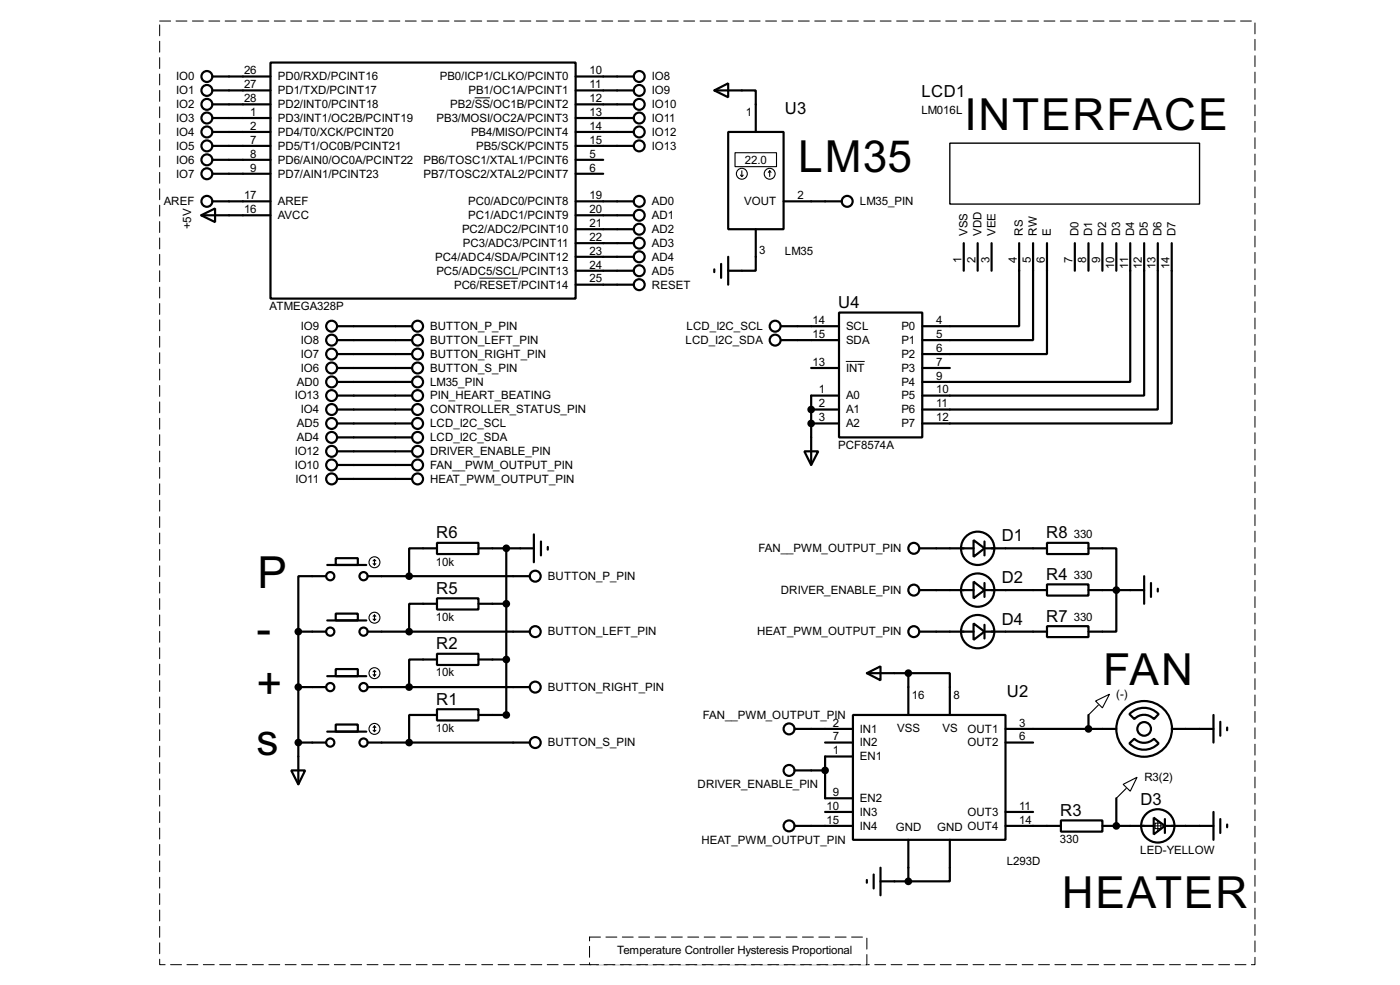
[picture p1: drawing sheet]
<svg xmlns="http://www.w3.org/2000/svg" width="256mm" height="180mm" viewBox="0 0 256 180" stroke-linecap="round" stroke-linejoin="round" font-family="sans-serif">
<g fill="none" stroke="#000" stroke-width=".4">
<path d="M38.9 19.1h10.7M38.9 16.6h10.7M38.9 14h10.7M49.6 11.5h55.9v43.2h-55.9zM105.5 19.1h10.6M105.5 16.6h10.6M105.5 14h10.6M130.9 16.6l2.5-1.3v2.5zM130.9 16.6h7.6v7.6M36.9 39.4l2.5-1.2v2.5zM36.9 39.4h12.7M38.9 31.8h10.7"/>
<path d="M38.9 29.3h10.7M38.9 26.7h10.7M38.9 24.2h10.7M38.9 21.6h10.7M38.9 36.9h10.7M105.5 31.8h5M105.5 29.3h5M105.5 26.7h10.6M105.5 24.2h10.6M105.5 21.6h10.6M105.5 36.9h10.6M105.5 39.4h10.6"/>
<path d="M133.4 24.2h10.2v17.8h-10.2zM143.6 36.9h10.6M61.8 59.7h13.7M105.5 42h10.6M105.5 44.5h10.6M105.5 47h10.6M105.5 49.6h10.6M105.5 52.1h10.6M130.9 49.3v.5M132.1 48.3v2.6M133.4 47v5.1M138.5 42v7.6h-5.1"/>
<path d="M143.1 59.7h10.6M153.7 57.2h15.3v22.9h-15.3zM176.6 44.5v5.1M179.1 44.5v5.1M181.7 44.5v5.1M186.7 44.5v15.2h-17.7M189.3 44.5v17.8h-20.3M191.8 44.5v20.3h-22.8M196.9 44.5v5.1M199.4 44.5v5.1M202 44.5v5.1M204.5 44.5v5.1"/>
<path d="M207.1 44.5v25.4h-38.1M209.6 44.5v27.9h-40.6M212.1 44.5v30.5h-43.1M214.7 44.5v33h-45.7M61.8 62.3h13.7M61.8 64.8h13.7M61.8 67.4h13.7M61.8 72.4h13.7M61.8 69.9h13.7M61.8 75h13.7M61.8 77.5h13.7M143.1 62.3h10.6"/>
<path d="M148.6 67.4h5.1M148.6 75h5.1M148.6 77.5h5.1M153.7 72.4h-5.1v12.7M169 67.4h5M61.8 80.1h13.7M61.8 82.6h13.7M61.8 85.1h13.7M61.8 87.7h13.7M80.1 99.4h7.6v2h-7.6zM97.8 97.8v5.1M99.1 99.1v2.6"/>
<path d="M147.4 82.6h2.5l-1.3 2.5zM178.4 98.9l2 1.5-2 1.5zM180.4 99.1v2.6M191.8 99.4h7.6v2h-7.6zM54.7 115.6v28M54.7 115.6h5M59.7 105.5h-5v10.1M60 113.6h7.1M60 103.4h7.1M61.5 112.3h4.1v1.3h-4.1zM61.5 102.2h4.1v1.2h-4.1zM67.4 115.6h29.7"/>
<path d="M67.4 105.5h29.7M80.1 119.7h7.6v2h-7.6zM80.1 109.5h7.6v2.1h-7.6zM80.1 100.4h-5.1v5.1M80.1 110.5h-5.1v5.1M87.7 110.5h5.1M87.7 100.4h10.1M92.8 100.4v30.5h-5.1M100.4 100.1v.5M168.5 115.6h9.9M168.5 100.4h9.9M168.5 108h9.9"/>
<path d="M178.4 106.5l2 1.5-2 1.5zM178.4 114.1l2 1.5-2 1.5zM180.4 115.6h11.4M180.4 100.4h11.4M180.4 108h11.4M180.4 106.7v2.6M180.4 114.4v2.5M191.8 107h7.6v2h-7.6zM191.8 114.6h7.6v2h-7.6zM199.4 100.4h5.1v15.2h-5.1M199.4 108h10.2M209.6 105.5v5"/>
<path d="M210.9 106.7v2.6M212.1 107.8v.5M54.7 125.8h5M54.7 135.9h5M60 133.9h7.1M60 123.8h7.1M61.5 132.6h4.1v1.3h-4.1zM61.5 122.5h4.1v1.3h-4.1zM67.4 125.8h29.7M67.4 135.9h29.7M80.1 129.8h7.6v2.1h-7.6zM80.1 120.7h-5.1v5.1"/>
<path d="M80.1 130.9h-5.1v5M87.7 120.7h5.1M145.6 133.4h10.7M151.2 135.9h5.1M156.3 130.9h27.9v22.8h-27.9zM156.3 138.5h-5.1v7.6h5.1M158.8 123.2l2.5-1.2v2.5zM158.8 123.2h7.6M166.4 123.2h7.6v7.7M166.4 123.2v7.7M184.2 135.9h5.1M184.2 133.4h20.3"/>
<path d="M199.4 130.9v2.5M206.9 130.7a3.7 3.7 0 0 1 5.4 0l-.9 .9a2.46 2.46 0 0 0-3.6 0zM206.9 136.1l.9-.9a2.53 2.53 0 0 0 3.6 0l.9 .9a3.7 3.7 0 0 1-5.4 0zM214.7 133.4h7.6M222.3 130.9v5M223.6 132.1v2.6M224.8 133.2v.5M53.4 141h2.5l-1.2 2.6zM145.6 151.2h10.7M145.6 141h5.6M151.2 148.6h5.1M161.3 158.8v5.1"/>
<path d="M166.4 153.7v7.6M174 153.7v7.6h-7.6M184.2 151.2h10.2M184.2 148.6h5.1M194.4 150.2h7.6v2h-7.6zM202 151.2h9.4M204.5 146.1v5.1M211.4 149.7l2 1.5-2 1.5zM213.4 151.2h8.9M213.4 149.9v2.6M222.3 148.6v5.1M223.6 149.9v2.6"/>
<path d="M224.8 150.9v.5M158.8 161.1v.5M160.1 160.1v2.5M161.3 161.3h5.1"/>
<circle cx="37.9" cy="19.1" r="1"/>
<circle cx="37.9" cy="16.6" r="1"/>
<circle cx="37.9" cy="14" r="1"/>
<circle cx="117.1" cy="19.1" r="1"/>
<circle cx="117.1" cy="14" r="1"/>
<circle cx="117.1" cy="16.6" r="1"/>
<circle cx="37.9" cy="36.9" r="1"/>
<circle cx="37.9" cy="29.3" r="1"/>
<circle cx="37.9" cy="26.7" r="1"/>
<circle cx="37.9" cy="31.8" r="1"/>
<circle cx="37.9" cy="21.6" r="1"/>
<circle cx="37.9" cy="24.2" r="1"/>
<circle cx="117.1" cy="36.9" r="1"/>
<circle cx="117.1" cy="26.7" r="1"/>
<circle cx="117.1" cy="39.4" r="1"/>
<circle cx="117.1" cy="24.2" r="1"/>
<circle cx="117.1" cy="21.6" r="1"/>
<circle cx="155.2" cy="36.9" r="1"/>
<circle cx="60.7" cy="59.7" r="1"/>
<circle cx="76.5" cy="59.7" r="1"/>
<circle cx="117.1" cy="47" r="1"/>
<circle cx="117.1" cy="44.5" r="1"/>
<circle cx="117.1" cy="42" r="1"/>
<circle cx="117.1" cy="49.6" r="1"/>
<circle cx="117.1" cy="52.1" r="1"/>
<circle cx="142" cy="59.7" r="1"/>
<circle cx="60.7" cy="69.9" r="1"/>
<circle cx="60.7" cy="72.4" r="1"/>
<circle cx="60.7" cy="62.3" r="1"/>
<circle cx="60.7" cy="64.8" r="1"/>
<circle cx="60.7" cy="77.5" r="1"/>
<circle cx="60.7" cy="67.4" r="1"/>
<circle cx="60.7" cy="75" r="1"/>
<circle cx="76.5" cy="62.3" r="1"/>
<circle cx="76.5" cy="67.4" r="1"/>
<circle cx="76.5" cy="75" r="1"/>
<circle cx="76.5" cy="72.4" r="1"/>
<circle cx="76.5" cy="69.9" r="1"/>
<circle cx="76.5" cy="64.8" r="1"/>
<circle cx="76.5" cy="77.5" r="1"/>
<circle cx="142" cy="62.3" r="1"/>
<circle cx="60.7" cy="80.1" r="1"/>
<circle cx="60.7" cy="87.7" r="1"/>
<circle cx="60.7" cy="82.6" r="1"/>
<circle cx="60.7" cy="85.1" r="1"/>
<circle cx="76.5" cy="80.1" r="1"/>
<circle cx="76.5" cy="82.6" r="1"/>
<circle cx="76.5" cy="87.7" r="1"/>
<circle cx="76.5" cy="85.1" r="1"/>
<circle cx="60.5" cy="105.5" r=".75"/>
<circle cx="60.5" cy="115.6" r=".75"/>
<circle cx="66.6" cy="115.6" r=".75"/>
<circle cx="66.6" cy="105.5" r=".75"/>
<circle cx="98" cy="115.6" r="1"/>
<circle cx="98" cy="105.5" r="1"/>
<circle cx="167.4" cy="108" r="1"/>
<circle cx="167.4" cy="115.6" r="1"/>
<circle cx="167.4" cy="100.4" r="1"/>
<circle cx="179.1" cy="115.6" r="3.1"/>
<circle cx="179.1" cy="108" r="3.1"/>
<circle cx="179.1" cy="100.4" r="3.1"/>
<circle cx="60.5" cy="135.9" r=".75"/>
<circle cx="60.5" cy="125.8" r=".75"/>
<circle cx="66.6" cy="135.9" r=".75"/>
<circle cx="66.6" cy="125.8" r=".75"/>
<circle cx="98" cy="125.8" r="1"/>
<circle cx="98" cy="135.9" r="1"/>
<circle cx="144.5" cy="133.4" r="1"/>
<circle cx="209.6" cy="133.4" r="5.1"/>
<circle cx="209.6" cy="133.4" r="1.25"/>
<circle cx="144.5" cy="141" r="1"/>
<circle cx="144.5" cy="151.2" r="1"/>
<circle cx="212.1" cy="151.2" r="3.1"/>
</g>
<g fill="#000">
<circle cx="148.6" cy="77.5" r=".2"/>
<circle cx="148.6" cy="75" r=".2"/>
<circle cx="204.5" cy="151.2" r=".2"/>
</g>
<path d="M87 17.9h2.8M87.8 50.9h7.1M155 66.2h3.4" fill="none" stroke="#000" stroke-width=".18"/>
<g fill="none" stroke="#000" stroke-width=".2">
<path d="M134.7 28h7.6v2.5h-7.6zM135.7 32.1l.2 .2M135.9 31.3v1M136.2 32.1l-.3 .2M141 31.3l-.2 .3M141 31.3l.3 .3M141 31.3v1M68.4 113.3l.2 .3M68.4 103.2l.2 .2M68.6 102.4v1M68.6 112.6v1M68.6 112.6l-.2 .2"/>
<path d="M68.6 112.6l.3 .2M68.6 102.4l-.2 .3M68.6 102.4l.3 .3M68.9 113.3l-.3 .3M68.9 103.2l-.3 .2M68.4 133.7l.2 .2M68.4 123.5l.2 .3M68.6 122.7v1.1M68.6 132.9v1M68.6 132.9l-.2 .3M68.6 132.9l.3 .3M68.6 122.7l-.2 .3"/>
<path d="M68.6 122.7l.3 .3M68.9 133.7l-.3 .2M68.9 123.5l-.3 .3M200.7 128.3l2.6-1.2-1.3 2.5zM201.2 129.1l-1.8 1.8M205.8 143.6l2.5-1.3-1.2 2.5zM206.3 144.3l-1.8 1.8M211.1 151.2h2.1M211.6 150.7h1.1v1h-1.1zM212.1 150.2v2"/>
<circle cx="135.9" cy="31.8" r="1"/>
<circle cx="141" cy="31.8" r="1"/>
<circle cx="68.6" cy="102.9" r="1"/>
<circle cx="68.6" cy="113.1" r="1"/>
<circle cx="68.6" cy="133.4" r="1"/>
<circle cx="68.6" cy="123.2" r="1"/>
</g>
<path d="M29.3 3.9h200.6v172.7h-200.6zM108 171.5h50.8v5.1h-50.8z" fill="none" stroke="#fff" stroke-width=".18"/>
<path d="M29.3 3.9h200.6v172.7h-200.6zM108 171.5h50.8v5.1h-50.8z" fill="none" stroke="#000" stroke-width=".18" stroke-dasharray="2 1"/>
<g fill="#000" stroke="#000" stroke-width=".4">
<circle cx="148.6" cy="75" r=".5"/>
<circle cx="148.6" cy="77.5" r=".5"/>
<circle cx="54.6" cy="115.6" r=".5"/>
<circle cx="74.9" cy="115.6" r=".5"/>
<circle cx="74.9" cy="105.5" r=".5"/>
<circle cx="92.7" cy="110.5" r=".5"/>
<circle cx="92.7" cy="100.4" r=".5"/>
<circle cx="204.5" cy="108" r=".5"/>
<circle cx="54.6" cy="135.9" r=".5"/>
<circle cx="54.6" cy="125.8" r=".5"/>
<circle cx="74.9" cy="125.8" r=".5"/>
<circle cx="74.9" cy="135.9" r=".5"/>
<circle cx="92.7" cy="120.7" r=".5"/>
<circle cx="92.7" cy="130.9" r=".5"/>
<circle cx="166.4" cy="123.2" r=".5"/>
<circle cx="199.4" cy="133.4" r=".5"/>
<circle cx="151.1" cy="141" r=".5"/>
<circle cx="204.5" cy="151.2" r=".5"/>
<circle cx="166.4" cy="161.3" r=".5"/>
</g>
<path d="M174 26.2h45.8v11.2h-45.8z" fill="none" stroke="#000" stroke-width=".25"/>
<g font-size="9.1">
<text x="176.7" y="23.8">INTERFACE</text>
<text x="146.2" y="31.4">LM35</text>
<text x="47.1" y="107.7">P</text>
<text x="47" y="117.8">-</text>
<text x="202.1" y="125.5">FAN</text>
<text x="47" y="128">+</text>
<text x="47" y="138.2">s</text>
<text x="194.5" y="166.1">HEATER</text>
</g>
<g font-size="3.4">
<text x="168.8" y="17.8">LCD1</text>
<text x="143.8" y="20.8">U3</text>
<text x="153.6" y="56.4">U4</text>
<text x="79.9" y="98.6">R6</text>
<text x="183.5" y="99.1">D1</text>
<text x="191.7" y="98.6">R8</text>
<text x="183.5" y="106.7">D2</text>
<text x="191.7" y="106.2">R4</text>
<text x="79.9" y="108.7">R5</text>
<text x="191.7" y="113.8">R7</text>
<text x="79.9" y="118.9">R2</text>
<text x="183.5" y="114.3">D4</text>
<text x="79.9" y="129">R1</text>
<text x="184.5" y="127.5">U2</text>
<text x="194.2" y="149.4">R3</text>
<text x="208.9" y="147.3">D3</text>
</g>
<g font-size="2.4">
<text x="32.3" y="17.3">IO1</text>
<text x="32.3" y="14.7">IO0</text>
<text x="44.7" y="16.2">27</text>
<text x="44.7" y="13.6">26</text>
<text x="50.9" y="17.3">PD1/TXD/PCINT17</text>
<text x="50.9" y="14.7">PD0/RXD/PCINT16</text>
<text x="80.6" y="14.7">PB0/ICP1/CLKO/PCINT0</text>
<text x="85.8" y="17.3">PB1/OC1A/PCINT1</text>
<text x="108" y="13.6">10</text>
<text x="108" y="16.2">11</text>
<text x="119.4" y="14.7">IO8</text>
<text x="119.4" y="17.3">IO9</text>
<text x="32.3" y="22.3">IO3</text>
<text x="32.3" y="19.8">IO2</text>
<text x="44.7" y="18.7">28</text>
<text x="45.9" y="23.8">2</text>
<text x="45.9" y="21.2">1</text>
<text x="50.9" y="22.3">PD3/INT1/OC2B/PCINT19</text>
<text x="50.9" y="19.8">PD2/INT0/PCINT18</text>
<text x="80" y="22.3">PB3/MOSI/OC2A/PCINT3</text>
<text x="82.5" y="19.8">PB2/SS/OC1B/PCINT2</text>
<text x="108" y="21.2">13</text>
<text x="108" y="18.7">12</text>
<text x="108" y="23.8">14</text>
<text x="119.4" y="19.8">IO10</text>
<text x="119.4" y="22.3">IO11</text>
<text x="136.7" y="21.2">1</text>
<text x="168.8" y="20.8">LM016L</text>
<text x="32.3" y="30">IO6</text>
<text x="32.3" y="27.4">IO5</text>
<text x="32.3" y="24.9">IO4</text>
<text x="45.9" y="28.9">8</text>
<text x="45.9" y="26.3">7</text>
<text x="50.9" y="30">PD6/AIN0/OC0A/PCINT22</text>
<text x="50.9" y="27.4">PD5/T1/OC0B/PCINT21</text>
<text x="50.9" y="24.9">PD4/T0/XCK/PCINT20</text>
<text x="77.6" y="30">PB6/TOSC1/XTAL1/PCINT6</text>
<text x="86.3" y="24.9">PB4/MISO/PCINT4</text>
<text x="87.2" y="27.4">PB5/SCK/PCINT5</text>
<text x="108" y="26.3">15</text>
<text x="108" y="28.9">5</text>
<text x="119.4" y="24.9">IO12</text>
<text x="119.4" y="27.4">IO13</text>
<text x="136.5" y="30">22.0</text>
<text x="32.3" y="32.5">IO7</text>
<text x="45.9" y="31.4">9</text>
<text x="50.9" y="32.5">PD7/AIN1/PCINT23</text>
<text x="77.6" y="32.5">PB7/TOSC2/XTAL2/PCINT7</text>
<text x="108" y="31.4">6</text>
<text x="30" y="37.6">AREF</text>
<text x="35" y="42" transform="rotate(-90 35 42)">+5V</text>
<text x="44.7" y="39">16</text>
<text x="44.7" y="36.5">17</text>
<text x="50.9" y="40.1">AVCC</text>
<text x="50.9" y="37.6">AREF</text>
<text x="85.8" y="40.1">PC1/ADC1/PCINT9</text>
<text x="85.8" y="37.6">PC0/ADC0/PCINT8</text>
<text x="108" y="41.6">21</text>
<text x="108" y="39">20</text>
<text x="108" y="36.5">19</text>
<text x="119.4" y="37.6">AD0</text>
<text x="119.4" y="40.1">AD1</text>
<text x="136.3" y="37.6">VOUT</text>
<text x="146.1" y="36.5">2</text>
<text x="157.5" y="37.6">LM35_PIN</text>
<text x="79.7" y="47.7">PC4/ADC4/SDA/PCINT12</text>
<text x="84.6" y="42.7">PC2/ADC2/PCINT10</text>
<text x="84.8" y="45.2">PC3/ADC3/PCINT11</text>
<text x="108" y="46.6">23</text>
<text x="108" y="44.1">22</text>
<text x="119.4" y="42.7">AD2</text>
<text x="119.4" y="45.2">AD3</text>
<text x="119.4" y="47.7">AD4</text>
<text x="139.1" y="46.4">3</text>
<text x="143.8" y="46.6">LM35</text>
<text x="177.3" y="43.2" transform="rotate(-90 177.3 43.2)">VSS</text>
<text x="179.8" y="43.2" transform="rotate(-90 179.8 43.2)">VDD</text>
<text x="182.4" y="43.2" transform="rotate(-90 182.4 43.2)">VEE</text>
<text x="187.4" y="43.2" transform="rotate(-90 187.4 43.2)">RS</text>
<text x="190" y="43.2" transform="rotate(-90 190 43.2)">RW</text>
<text x="192.5" y="43.2" transform="rotate(-90 192.5 43.2)">E</text>
<text x="197.6" y="43.2" transform="rotate(-90 197.6 43.2)">D0</text>
<text x="200.1" y="43.2" transform="rotate(-90 200.1 43.2)">D1</text>
<text x="202.7" y="43.2" transform="rotate(-90 202.7 43.2)">D2</text>
<text x="205.2" y="43.2" transform="rotate(-90 205.2 43.2)">D3</text>
<text x="207.8" y="43.2" transform="rotate(-90 207.8 43.2)">D4</text>
<text x="210.3" y="43.2" transform="rotate(-90 210.3 43.2)">D5</text>
<text x="212.8" y="43.2" transform="rotate(-90 212.8 43.2)">D6</text>
<text x="215.4" y="43.2" transform="rotate(-90 215.4 43.2)">D7</text>
<text x="79.9" y="50.3">PC5/ADC5/SCL/PCINT13</text>
<text x="83.2" y="52.8">PC6/RESET/PCINT14</text>
<text x="108" y="51.7">25</text>
<text x="108" y="49.2">24</text>
<text x="119.4" y="50.3">AD5</text>
<text x="119.4" y="52.8">RESET</text>
<text x="176.2" y="48.2" transform="rotate(-90 176.2 48.2)">1</text>
<text x="178.7" y="48.2" transform="rotate(-90 178.7 48.2)">2</text>
<text x="181.3" y="48.2" transform="rotate(-90 181.3 48.2)">3</text>
<text x="186.3" y="48.1" transform="rotate(-90 186.3 48.1)">4</text>
<text x="188.9" y="48.1" transform="rotate(-90 188.9 48.1)">5</text>
<text x="191.4" y="48.2" transform="rotate(-90 191.4 48.2)">6</text>
<text x="196.5" y="48.2" transform="rotate(-90 196.5 48.2)">7</text>
<text x="199" y="48.1" transform="rotate(-90 199 48.1)">8</text>
<text x="201.6" y="48.1" transform="rotate(-90 201.6 48.1)">9</text>
<text x="204.1" y="49.3" transform="rotate(-90 204.1 49.3)">10</text>
<text x="206.7" y="49.2" transform="rotate(-90 206.7 49.2)">11</text>
<text x="209.2" y="49.3" transform="rotate(-90 209.2 49.3)">12</text>
<text x="211.7" y="49.3" transform="rotate(-90 211.7 49.3)">13</text>
<text x="214.3" y="49.3" transform="rotate(-90 214.3 49.3)">14</text>
<text x="49.4" y="56.8">ATMEGA328P</text>
<text x="148.9" y="59.3">14</text>
<text x="171.5" y="59.3">4</text>
<text x="55.1" y="60.4">IO9</text>
<text x="55.1" y="63">IO8</text>
<text x="55.1" y="65.5">IO7</text>
<text x="78.8" y="60.4">BUTTON_P_PIN</text>
<text x="78.8" y="63">BUTTON_LEFT_PIN</text>
<text x="78.8" y="65.5">BUTTON_RIGHT_PIN</text>
<text x="125.6" y="63">LCD_I2C_SDA</text>
<text x="125.8" y="60.4">LCD_I2C_SCL</text>
<text x="148.9" y="61.9">15</text>
<text x="155" y="60.4">SCL</text>
<text x="155" y="63">SDA</text>
<text x="165.1" y="60.4">P0</text>
<text x="165.1" y="63">P1</text>
<text x="165.1" y="65.5">P2</text>
<text x="171.5" y="61.9">5</text>
<text x="171.5" y="64.4">6</text>
<text x="54.4" y="70.6">AD0</text>
<text x="55.1" y="68.1">IO6</text>
<text x="78.8" y="68.1">BUTTON_S_PIN</text>
<text x="78.8" y="70.6">LM35_PIN</text>
<text x="148.9" y="67">13</text>
<text x="150" y="72">1</text>
<text x="155" y="68.1">INT</text>
<text x="165.1" y="68.1">P3</text>
<text x="165.1" y="70.6">P4</text>
<text x="171.5" y="67">7</text>
<text x="171.5" y="69.5">9</text>
<text x="171.5" y="72">10</text>
<text x="54" y="73.1">IO13</text>
<text x="55.1" y="75.7">IO4</text>
<text x="78.8" y="73.1">PIN_HEART_BEATING</text>
<text x="78.8" y="75.7">CONTROLLER_STATUS_PIN</text>
<text x="150" y="74.6">2</text>
<text x="150" y="77.1">3</text>
<text x="155" y="73.1">A0</text>
<text x="155" y="75.7">A1</text>
<text x="165.1" y="73.1">P5</text>
<text x="165.1" y="75.7">P6</text>
<text x="171.5" y="74.6">11</text>
<text x="171.5" y="77.1">12</text>
<text x="54" y="83.3">IO12</text>
<text x="54.4" y="78.2">AD5</text>
<text x="54.4" y="80.8">AD4</text>
<text x="78.8" y="78.2">LCD_I2C_SCL</text>
<text x="78.8" y="80.8">LCD_I2C_SDA</text>
<text x="78.8" y="83.3">DRIVER_ENABLE_PIN</text>
<text x="153.5" y="82.2">PCF8574A</text>
<text x="155" y="78.2">A2</text>
<text x="165.1" y="78.2">P7</text>
<text x="54" y="85.8">IO10</text>
<text x="54.1" y="88.4">IO11</text>
<text x="78.8" y="85.8">FAN__PWM_OUTPUT_PIN</text>
<text x="78.8" y="88.4">HEAT_PWM_OUTPUT_PIN</text>
<text x="138.9" y="101.1">FAN__PWM_OUTPUT_PIN</text>
<text x="196.7" y="98.4">330</text>
<text x="79.9" y="103.5">10k</text>
<text x="100.4" y="106.2">BUTTON_P_PIN</text>
<text x="196.7" y="106">330</text>
<text x="79.9" y="113.7">10k</text>
<text x="143" y="108.7">DRIVER_ENABLE_PIN</text>
<text x="196.7" y="113.7">330</text>
<text x="100.4" y="116.3">BUTTON_LEFT_PIN</text>
<text x="138.7" y="116.3">HEAT_PWM_OUTPUT_PIN</text>
<text x="79.9" y="123.8">10k</text>
<text x="100.4" y="126.5">BUTTON_RIGHT_PIN</text>
<text x="128.7" y="131.6">FAN__PWM_OUTPUT_PIN</text>
<text x="167.1" y="127.9">16</text>
<text x="174.7" y="127.9">8</text>
<text x="204.5" y="127.8">(-)</text>
<text x="79.9" y="134">10k</text>
<text x="100.4" y="136.6">BUTTON_S_PIN</text>
<text x="152.6" y="133">2</text>
<text x="152.6" y="135.5">7</text>
<text x="157.5" y="134.1">IN1</text>
<text x="157.5" y="136.6">IN2</text>
<text x="164.3" y="134">VSS</text>
<text x="172.6" y="134">VS</text>
<text x="177.2" y="134.1">OUT1</text>
<text x="177.2" y="136.6">OUT2</text>
<text x="186.7" y="133">3</text>
<text x="186.7" y="135.5">6</text>
<text x="152.6" y="138.1">1</text>
<text x="157.5" y="139.2">EN1</text>
<text x="209.6" y="143">R3(2)</text>
<text x="127.8" y="144.3">DRIVER_ENABLE_PIN</text>
<text x="151.4" y="148.2">10</text>
<text x="152.6" y="145.7">9</text>
<text x="157.5" y="149.3">IN3</text>
<text x="157.5" y="146.8">EN2</text>
<text x="177.2" y="149.3">OUT3</text>
<text x="186.7" y="148.2">11</text>
<text x="128.5" y="154.4">HEAT_PWM_OUTPUT_PIN</text>
<text x="151.4" y="150.8">15</text>
<text x="157.5" y="151.9">IN4</text>
<text x="164.1" y="152.1">GND</text>
<text x="171.7" y="152.1">GND OUT4</text>
<text x="186.7" y="150.8">14</text>
<text x="194.2" y="154.3">330</text>
<text x="184.4" y="158.4">L293D</text>
<text x="208.9" y="156.3">LED-YELLOW</text>
<text x="113.1" y="174.7">Temperature Controller Hysteresis Proportional</text>
</g>
</svg>
